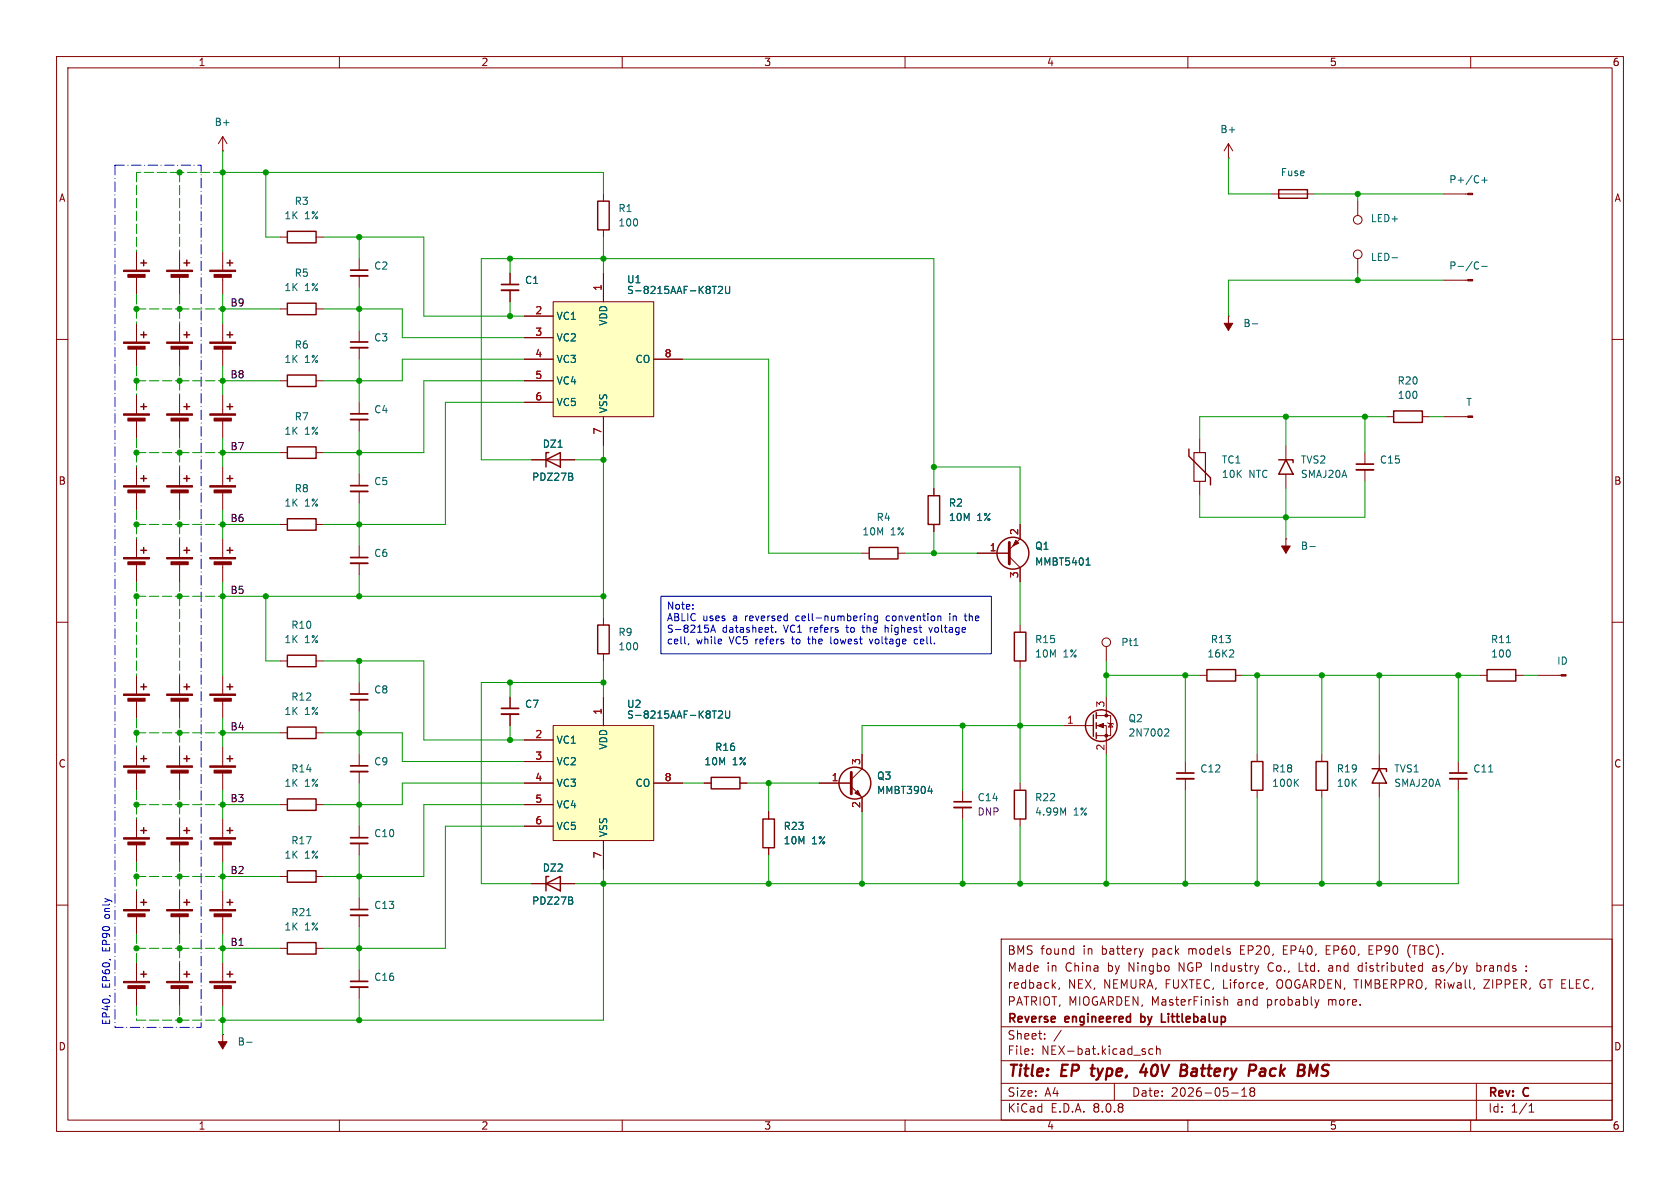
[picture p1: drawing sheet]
<svg xmlns="http://www.w3.org/2000/svg" width="297mm" height="210mm" viewBox="0 0 297 210" stroke-linecap="round" stroke-linejoin="round" font-family="sans-serif">
<g fill="none" stroke="#840000" stroke-width=".18">
<path d="M10 10h277v190h-277zM12 12h273v186h-273zM60 10v2M110 10v2M160 10v2M210 10v2M260 10v2M39.4 26.7h.1M39.4 24.1v2.6M39.4 24.1l-.8 1.3M39.4 24.1l.7 1.3M24.1 44.5v3.3"/>
<path d="M24.1 48.8v3.3M24.1 57.2v3.3M63.5 45.7v2.1M63.5 48.8v2M90.2 48.3v2M90.2 51.3v2M10 60h2M24.1 61.5v3.3M24.1 69.9v3.3M24.1 74.2v3.3M31.7 69.9v3.3M31.7 74.2v3.3"/>
<path d="M285 60h2M24.1 82.6v3.3M24.1 86.9v3.3M24.1 95.3v3.3M24.1 99.6v3.3M31.7 82.6v3.3M31.7 86.9v3.3M31.7 95.3v3.3M31.7 99.6v3.3M39.4 82.6v3.3M39.4 86.9v3.3M39.4 95.3v3.3"/>
<path d="M39.4 99.6v3.3M49.5 92.7h1.3M55.9 92.7h1.2M63.5 83.8v2.1M63.5 86.9v2M63.5 96.5v2.1M63.5 99.6v2M94 81.3h7.6M10 110h2M24.1 119.4v3.3M31.7 119.4v3.3M39.4 119.4v3.3"/>
<path d="M261.6 119.4h1.3M268 119.4h1.2M271.8 119.4h4.2M285 110h2M24.1 123.7v3.3M31.7 123.7v3.3M39.4 123.7v3.3M243.8 133.4v2.5M243.8 138.4v2.6M10 160h2M177 166h108v32h-108zM186.2 174.1l.4 .6"/>
<path d="M186.6 173.7l-.6 .6M187.3 174.6l-.1 .3M189.7 167.7l.1 .1M189.8 167.2v1.5M189.8 168.6l-.1 .1M202.1 167.7l-.4 1M216.4 176.2v1.5M216.4 176.8l.2-.1 .4 .1v.9M224 174.6l-.1 .3M224.3 170.4l-.1 .4 .1 .7M226.9 167.9h.5M227.6 167.2h-.7v1.5h.7"/>
<path d="M229.7 170.2v1.5h.7M233.2 176.7l-.4 1M234.5 167.9h.5M235.2 167.2h-.7v1.5h.7M235.4 170.7l-.4 .1M235.5 171.1h-.4a.29 .29 0 0 0-.2 .3 .29 .29 0 0 0 .2 .3h.4M240.7 170.7l-.5 .1-.1 .2 .1 .6 .5 .1M242 167.9h.5M242.7 167.2h-.7v1.5h.7M249.3 167a1.72 1.72 0 0 0 0 2.3M253.3 170.8l.4-.1 .3 .2M253.9 174h.6"/>
<path d="M254 171.1h-.5a.29 .29 0 0 0-.3 .3 .29 .29 0 0 0 .3 .3l.5-.1M254.5 173.2h-.6v1.5M261.1 170.8l.4-.1 .3 .3v.4l-.1 .2h-.6M261.1 170.2v1.5M262.3 173.2h1l-1 1.5h1M269.8 171.6v.1M269.8 170.8v.1M272.7 173.2a.81 .81 0 0 0-.5 .7 .81 .81 0 0 0 .5 .8M285 160h2M60 198v2M110 198v2M160 198v2"/>
<path d="M177 194.5h108M177 191.5h108M177 187.5h108M177 181.5h108M182.5 186.3v.1M182.5 185.5v.1M184.7 183.6v.1M184.7 182.8v.1M187.6 182.1l-1.3 2M197 191.5v3M202.3 185.9l.2 .2-.2 .3M202.3 185.4l.2 .1"/>
<path d="M203.8 185.5l-.4-.1-.3 .3v.4l.1 .2h.6M204.5 185.5l.2-.1 .3 .1 .1 .9M204.5 184.9v1.5M210 198v2M217.7 193.2h1.2M219.5 193.8h.9M219.5 192.7l.5-.4v1.5M221 192.4v.3l.2 .2M221.2 192.9l-.2 .3v.5l.2 .1 .5-.1 .1-.2-.1-.4-.2-.2M221.2 192.9h.3M221.7 192.4l.1 .3-.3 .2M260 198v2"/>
<path d="M261 191.5v6.5M270.3 196.6h.9M270.3 195.5l.4-.4v1.5"/>
</g>
<path d="M192.8 188.9h.8M193.2 188.2l-.2 1.7 .2 .3M202.2 188.1l-.6 1.4h1.2M202.6 188.9l-.2 1.3M209.6 188.2a.49 .49 0 0 1 .3 .5 .49 .49 0 0 1-.5 .5l.3 .1a.58 .58 0 0 1-.3 .9M221.9 188.3a.53 .53 0 0 1 0 .8M223.5 188.9l-.6 .1M223.5 189.4h-.5a.4 .4 0 0 0-.3 .4 .4 .4 0 0 0 .2 .4h.5M231.6 188.2l.5 1.4 .9-1.4" fill="none" stroke="#840000" stroke-width=".4"/>
<path d="M62 47.8h3M88.6 50.3h3.1M62 98.6h3M62 85.9h3M201.7 179.2v1.5M201.8 179.7l-.1 .1M201.7 180.6l.1 .1M205.3 180.7h.8" fill="none" stroke="#840000" stroke-width=".3"/>
<path d="M62 48.8h3M88.6 51.3h3.1M62 99.6h3M62 86.9h3" fill="none" stroke="#840000" stroke-width=".33"/>
<g fill="none" stroke="#840000" stroke-width=".25">
<path d="M24.9 59.2h1M24.9 46.5h1M25.4 46v1M25.4 58.7v1M24.9 71.9h1M25.4 71.4v1M32.5 71.9h1M33 71.4v1M24.9 84.6h1M24.9 97.3h1M25.4 84.1v1M25.4 96.8v1"/>
<path d="M32.5 84.6h1M32.5 97.3h1M33 84.1v1M33 96.8v1M40.1 84.6h1M40.1 97.3h1M40.6 84.1v1M40.6 96.8v1M50.8 91.7h5.1v2h-5.1zM96.5 81.3l2.6-1.3v2.6zM97 80h-.5v2.6M262.9 118.4h5.1v2h-5.1z"/>
<path d="M24.9 121.4h1M25.4 120.9v1M32.5 121.4h1M33 120.9v1M40.1 121.4h1M40.6 120.9v1M242.6 135.9h2.5v.5M243.8 135.9l1.3 2.5h-2.5z"/>
</g>
<path d="M101.1 84.3l.2 .2-.2 .3M101.1 83.8v.3M266.3 113.6h.7" fill="none" stroke="#006464" stroke-width=".18"/>
<g fill="#840000" stroke="#840000" stroke-width=".18">
<path d="M37.1 85.9h4.6v.2h-4.6z"/>
<path d="M37.8 86.6h3.1v.5h-3.1z"/>
<path d="M21.8 85.9h4.6v.2h-4.6z"/>
<path d="M22.6 86.6h3.1v.5h-3.1z"/>
<path d="M29.5 85.9h4.5v.2h-4.5z"/>
<path d="M30.2 86.6h3.1v.5h-3.1z"/>
<path d="M276 119.3h.9v.2h-.9z"/>
<path d="M21.8 73.2h4.6v.2h-4.6z"/>
<path d="M22.6 73.9h3.1v.5h-3.1z"/>
<path d="M29.5 73.2h4.5v.2h-4.5z"/>
<path d="M30.2 73.9h3.1v.5h-3.1z"/>
<path d="M21.8 60.5h4.6v.2h-4.6z"/>
<path d="M22.6 61.2h3.1v.5h-3.1z"/>
<path d="M21.8 47.8h4.6v.2h-4.6z"/>
<path d="M22.6 48.5h3.1v.5h-3.1z"/>
<path d="M37.1 122.7h4.6v.2h-4.6z"/>
<path d="M37.8 123.4h3.1v.6h-3.1z"/>
<path d="M21.8 122.7h4.6v.2h-4.6z"/>
<path d="M22.6 123.4h3.1v.6h-3.1z"/>
<path d="M29.5 98.6h4.5v.2h-4.5z"/>
<path d="M30.2 99.3h3.1v.5h-3.1z"/>
<path d="M21.8 98.6h4.6v.2h-4.6z"/>
<path d="M22.6 99.3h3.1v.5h-3.1z"/>
<path d="M37.1 98.6h4.6v.2h-4.6z"/>
<path d="M37.8 99.3h3.1v.5h-3.1z"/>
<path d="M29.5 122.7h4.5v.2h-4.5z"/>
<path d="M30.2 123.4h3.1v.6h-3.1z"/>
</g>
<path d="M97.8 53.3h17.8v20.4h-17.8z" fill="#ffffc2"/>
<g fill="none" stroke="#840000" stroke-width=".18">
<path d="M106.7 34.3v1.3M217.2 27.9h.1M217.2 25.4v2.5M217.2 25.4l-.8 1.3M217.2 25.4l.7 1.3M224.8 34.3h7.6M240 35.6v2.5M255.3 34.3h4.2M31.7 44.5v3.3M31.7 48.8v3.3M31.7 57.2v3.3M39.4 44.5v3.3"/>
<path d="M39.4 48.8v3.3M39.4 57.2v3.3M49.5 41.9h1.3M49.5 54.6h1.3M55.9 41.9h1.2M55.9 54.6h1.2M63.5 58.4v2.1M92.7 55.9h5.1M92.7 59.7h5.1M97.8 53.3h17.8v20.4h-17.8zM106.7 40.6v1.3M106.7 48.3v5"/>
<path d="M217.2 55.9h.1M217.2 55.9v2.5M31.7 61.5v3.3M39.4 61.5v3.3M39.4 69.9v3.3M39.4 74.2v3.3M49.5 67.3h1.3M55.9 67.3h1.2M63.5 61.5v2M63.5 71.1v2.1M63.5 74.2v2M92.7 63.5h5.1"/>
<path d="M92.7 67.3h5.1M92.7 71.1h5.1M106.7 73.7v5M115.6 63.5h5M212.1 77.5v2.5M227.3 78.7v2.6M49.5 80h1.3M55.9 80h1.2M152.4 97.8h1.3M158.7 97.8h1.3M165.1 86.4v1.2M165.1 92.7v1.3"/>
<path d="M212.1 85.1v2.5M227.3 83.8v2.6M241.3 80v2M241.3 83.1v2M49.5 116.8h1.3M55.9 116.8h1.2M106.7 109.2v1.3M106.7 115.6v1.2M24.1 132.1v3.3M24.1 136.4v3.3M31.7 132.1v3.3M31.7 136.4v3.3"/>
<path d="M39.4 132.1v3.3M39.4 136.4v3.3M49.5 129.5h1.3M55.9 129.5h1.2M63.5 120.7v2M63.5 123.7v2M63.5 133.4v2M63.5 136.4v2M90.2 123.2v2M90.2 126.2v2.1M24.1 144.8v3.3M24.1 149.1v3.3"/>
<path d="M24.1 157.5v3.3M31.7 144.8v3.3M31.7 149.1v3.3M31.7 157.5v3.3M39.4 144.8v3.3M39.4 149.1v3.3M39.4 157.5v3.3M49.5 142.2h1.3M49.5 154.9h1.3M55.9 142.2h1.2M55.9 154.9h1.2M63.5 146.1v2"/>
<path d="M63.5 149.1v2M63.5 158.8v2M94 156.2h7.6M24.1 161.8v3.3M24.1 170.2v3.3M24.1 174.5v3.3M31.7 161.8v3.3M31.7 170.2v3.3M31.7 174.5v3.3M39.4 161.8v3.3M39.4 170.2v3.3M39.4 174.5v3.3"/>
<path d="M49.5 167.6h1.3M55.9 167.6h1.2M63.5 161.8v2M63.5 171.5v2M63.5 174.5v2M39.4 182.9h.1M39.4 182.9v2.5"/>
<circle cx="240" cy="38.9" r=".76"/>
</g>
<path d="M262 31.8h.9M262.4 31.4v.9M125.9 50.6h.7M127 50.7l.5-.1 .2 .4-.8 .9h.8M128.3 50.6v1l.2 .3 .4-.1 .1-.2v-1M221.4 57.2h1M101.1 159.2l.2 .2-.2 .4M101.1 158.7v.4M54.2 161.9h.7M43.6 184.2h1" fill="none" stroke="#006464" stroke-width=".18"/>
<g fill="#840000" stroke="#840000" stroke-width=".18">
<path d="M37.1 148.1h4.6v.2h-4.6z"/>
<path d="M37.8 148.8h3.1v.6h-3.1z"/>
<path d="M29.5 148.1h4.5v.2h-4.5z"/>
<path d="M30.2 148.8h3.1v.6h-3.1z"/>
<path d="M29.5 135.4h4.5v.2h-4.5z"/>
<path d="M30.2 136.1h3.1v.6h-3.1z"/>
<path d="M21.8 148.1h4.6v.2h-4.6z"/>
<path d="M22.6 148.8h3.1v.6h-3.1z"/>
<path d="M37.1 60.5h4.6v.2h-4.6z"/>
<path d="M37.8 61.2h3.1v.5h-3.1z"/>
<path d="M29.5 60.5h4.5v.2h-4.5z"/>
<path d="M30.2 61.2h3.1v.5h-3.1z"/>
<path d="M29.5 47.8h4.5v.2h-4.5z"/>
<path d="M30.2 48.5h3.1v.5h-3.1z"/>
<path d="M37.1 47.8h4.6v.2h-4.6z"/>
<path d="M37.8 48.5h3.1v.5h-3.1z"/>
<path d="M37.1 73.2h4.6v.2h-4.6z"/>
<path d="M37.8 73.9h3.1v.5h-3.1z"/>
<path d="M37.1 135.4h4.6v.2h-4.6z"/>
<path d="M37.8 136.1h3.1v.6h-3.1z"/>
<path d="M21.8 135.4h4.6v.2h-4.6z"/>
<path d="M22.6 136.1h3.1v.6h-3.1z"/>
<path d="M37.1 173.5h4.6v.2h-4.6z"/>
<path d="M37.8 174.2h3.1v.6h-3.1z"/>
<path d="M29.5 173.5h4.5v.2h-4.5z"/>
<path d="M30.2 174.2h3.1v.6h-3.1z"/>
<path d="M29.5 160.8h4.5v.2h-4.5z"/>
<path d="M30.2 161.5h3.1v.6h-3.1z"/>
<path d="M21.8 160.8h4.6v.2h-4.6z"/>
<path d="M22.6 161.5h3.1v.6h-3.1z"/>
<path d="M37.1 160.8h4.6v.2h-4.6z"/>
<path d="M37.8 161.5h3.1v.6h-3.1z"/>
<path d="M21.8 173.5h4.6v.2h-4.6z"/>
<path d="M22.6 174.2h3.1v.6h-3.1z"/>
<path d="M38.6 184.2h1.5l-.7 1.2z"/>
<path d="M216.4 57.2h1.5l-.7 1.2z"/>
<path d="M259.5 34.2h.8v.2h-.8z"/>
</g>
<g fill="none" stroke="#840000" stroke-width=".25">
<path d="M105.7 35.6h2v5h-2zM226.1 33.5h5v1.6h-5zM32.5 59.2h1M32.5 46.5h1M33 46v1M33 58.7v1M40.1 59.2h1M40.1 46.5h1M40.6 46v1M40.6 58.7v1M50.8 40.9h5.1v2h-5.1zM50.8 53.6h5.1v2h-5.1z"/>
<path d="M40.1 71.9h1M40.6 71.4v1M50.8 79h5.1v2h-5.1zM50.8 66.3h5.1v2h-5.1zM210.2 79.4v1.2l3.8 3.9v1.2M153.7 96.8h5v2h-5zM164.1 87.6h2v5.1h-2zM226.1 81.3h2.5v.5M227.3 81.3l1.3 2.5h-2.5zM50.8 115.8h5.1v2.1h-5.1zM105.7 110.5h2v5.1h-2zM24.9 134.1h1"/>
<path d="M25.4 133.6v1M32.5 134.1h1M33 133.6v1M40.1 134.1h1M40.6 133.6v1M50.8 128.5h5.1v2.1h-5.1zM24.9 146.8h1M24.9 159.5h1M25.4 146.3v1M25.4 159v1M32.5 146.8h1M32.5 159.5h1"/>
<path d="M33 146.3v1M33 159v1M40.1 146.8h1M40.1 159.5h1M40.6 146.3v1M40.6 159v1M50.8 141.2h5.1v2.1h-5.1zM50.8 153.9h5.1v2.1h-5.1zM96.5 156.2l2.6-1.3v2.6zM97 154.9h-.5v2.6M24.9 172.2h1M25.4 171.7v1"/>
<path d="M32.5 172.2h1M33 171.7v1M40.1 172.2h1M40.6 171.7v1M50.8 166.6h5.1v2.1h-5.1z"/>
</g>
<path d="M62 74.2h3M62 61.5h3M239.8 83.1h3M62 123.7h3M62 136.4h3M88.6 126.2h3.1M62 149.1h3M62 174.5h3M62 161.8h3" fill="none" stroke="#840000" stroke-width=".33"/>
<path d="M62 73.2h3M62 60.5h3M239.8 82h3M62 122.7h3M62 135.4h3M88.6 125.2h3.1M62 148.1h3M62 173.5h3M62 160.8h3" fill="none" stroke="#840000" stroke-width=".3"/>
<path d="M211.1 80h2v5.1h-2z" fill="none" stroke="#840000" stroke-width=".2"/>
<path d="M97.8 128.3h17.8v20.3h-17.8z" fill="#ffffc2"/>
<g fill="none" stroke="#840000" stroke-width=".18">
<path d="M90.2 48.3v2M90.2 51.3v2M92.7 55.9h5.1M92.7 59.7h5.1M106.7 48.3v5M240 45.7v2.6M255.3 49.5h4.2M92.7 63.5h5.1M92.7 67.3h5.1M92.7 71.1h5.1M106.7 73.7v5M115.6 63.5h5"/>
<path d="M245.1 73.7h1.3M251.5 73.7h1.2M255.3 73.7h4.2M94 81.3h2.5M99.1 81.3h2.5M165.1 86.4v1.2M165.1 92.7v1.3M172.7 97.8h5.7M178.4 98.4l1.9 1.9v2.6M180.3 92.7v2.6l-1.9 1.9M227.3 95.3h.1M227.3 95.3v2.5"/>
<path d="M180.3 110.5v1.3M180.3 116.8v1.3M195.6 114.3v2.5M212.1 119.4h1.3M218.4 119.4h1.3M90.2 123.2v2M90.2 126.2v2.1M92.7 130.8h5.1M92.7 134.6h5.1M92.7 138.4h5.1M97.8 128.3h17.8v20.3h-17.8zM106.7 123.2v5.1"/>
<path d="M115.6 138.4h5M124.5 138.4h1.2M130.8 138.4h1.3M144.8 138.4h5.7M150.5 139.1l1.9 1.9v2.5M152.4 133.4v2.5l-1.9 1.9M170.2 139.7v2M180.3 138.4v1.3M188 128.3h5.3M193.8 128.3h1.8v5.1M193.8 126.5h2.5v3.5h-2.5M195.6 123.2v3.3"/>
<path d="M195.8 127.8l.2 .1h.7l.1 .1M196.3 127.9l.4 .6h-.7zM209.5 134.6v2.1M209.5 137.7v2M222.2 133.4v1.2M222.2 139.7v1.3M233.7 133.4v1.2M233.7 139.7v1.3M257.8 134.6v2.1M257.8 137.7v2M92.7 142.2h5.1M92.7 146.1h5.1"/>
<path d="M94 156.2h2.5M99.1 156.2h2.5M106.7 148.6v5.1M135.9 143.5v1.3M135.9 149.9v1.2M170.2 142.7v2.1M180.3 144.8v1.3"/>
<circle cx="240" cy="45" r=".76"/>
<circle cx="195.6" cy="113.5" r=".76"/>
</g>
<g fill="none" stroke="#006464" stroke-width=".18">
<path d="M125.9 50.6h.7M127 50.7l.5-.1 .2 .4-.8 .9h.8M128.3 50.6v1l.2 .3 .4-.1 .1-.2v-1M246.1 45.6h1M260.7 47.4l.3 .2 .4-.2M261.4 46.4l-.4-.1-.3 .2M262 47.1h.9M101.1 84.3l.2 .2-.2 .3M101.1 83.8v.3M192 99.9h.7M192.2 98.8l.2-.2v1.3M231.6 96.6h.9"/>
<path d="M200.5 114.1h.7M218 114.9l.1 .2-.1 .3-.7 .7h.8M125.9 125.7h.7M127 125.8l.5-.1 .2 .3-.8 .9h.8M128.3 125.7v1l.2 .2h.4l.1-.2v-1M164.1 139.9h.7M164.7 139.4v.9M206.1 128.8l.4 .1 .1 .3-.7 .9h.7M229 138.3l.6 .7M229.6 137.7l-.8 .8M263.2 136.5h.7M101.1 159.2l.2 .2-.2 .4"/>
<path d="M101.1 158.7v.4M188 143.7l.4-.9v1.3"/>
</g>
<g fill="#840000" stroke="#840000" stroke-width=".18">
<path d="M226.6 96.5h1.5l-.8 1.3z"/>
<path d="M259.5 49.4h.8v.3h-.8z"/>
<path d="M259.5 73.5h.8v.3h-.8z"/>
<path d="M194.1 128.3l1-.4v.8z"/>
<path d="M179.6 95.5l.5 .5-1 .5z"/>
<path d="M151.1 140.2l.5-.5 .5 1z"/>
<circle cx="195.6" cy="130" r=".25"/>
<circle cx="195.6" cy="126.5" r=".25"/>
</g>
<g fill="none" stroke="#840000" stroke-width=".25">
<path d="M246.4 72.6h5.1v2.1h-5.1zM179.3 111.8h2.1v5h-2.1zM213.4 118.4h5v2h-5zM125.7 137.4h5.1v2h-5.1zM179.3 139.7h2.1v5.1h-2.1zM193.3 126.4v3.8M193.8 126v1M193.8 127.8v1M193.8 129.5v1.1M221.2 134.6h2.1v5.1h-2.1zM232.7 134.6h2v5.1h-2zM134.9 144.8h2v5.1h-2z"/>
<circle cx="179.1" cy="97.8" r="2.82"/>
<circle cx="151.1" cy="138.4" r="2.82"/>
<circle cx="194.7" cy="128.3" r="2.79"/>
</g>
<path d="M208 137.7h3.1M256.3 137.7h3M168.7 142.7h3" fill="none" stroke="#840000" stroke-width=".33"/>
<path d="M208 136.7h3.1M256.3 136.7h3M168.7 141.7h3" fill="none" stroke="#840000" stroke-width=".3"/>
<path d="M178.4 95.9v3.8M150.5 136.5v3.8" fill="none" stroke="#840000" stroke-width=".51"/>
<g fill="none" stroke="#0000c2" stroke-width=".18">
<path d="M116.8 105.4h58.5v10.2h-58.5zM121.8 113.8l-.2 .2M122.5 107.6v.1M122.5 106.9v.1M125.2 111.1v.6M125.6 111.8l.5-1.3 .4 1.3M125.8 111.4h.6M136.2 110.9h.5M136.4 111.6l.3 .2M137.1 111.7v.1M139.9 113h.5M142.8 113h.4"/>
<path d="M142.9 112.5v1.1l.2 .2M146.9 112.5v1.1l.1 .2M152.5 110.5v1.1l.2 .2M153.5 108.9v.8M153.5 109l.1-.1h.3l.1 .8M153.7 113l.3 .8 .3-.8M155.1 108.9h-.3l-.3 .2 .2 .6h.4M155.1 108.9v1l-.2 .3-.3-.1M156.5 110.5v1.3M156.9 108.9l-.2 .2v.4l.2 .2M157 111l-.3-.1-.2 .1M161.7 113.1v.6l.2 .1h.3"/>
<path d="M164.2 110.9l.3 .9 .3-.9M167.9 108.5v.1M167.9 108.9v.8M170.5 108.9h.4M170.7 109.7h.2M19.3 176l.2 .1"/>
</g>
<path d="M20.3 29.2h15.3v152.4h-15.3z" fill="none" stroke="#0000c2" stroke-width=".18" stroke-dasharray="1.7 .6 0 .6"/>
<g fill="none" stroke="#009600" stroke-width=".18">
<path d="M39.4 26.7v17.8M39.4 30.5h67.3v3.8M47 30.5v11.4h2.5M217.2 27.9v6.4h7.6M232.4 34.3h22.9M240 34.3v1.3M39.4 52.1v5.1M39.4 54.6h10.1M57.1 41.9h17.8v14h17.8M57.1 54.6h14v5.1h21.6M63.5 41.9v3.8M63.5 50.8v7.6"/>
<path d="M90.2 45.7v2.6M90.2 53.3v2.6M106.7 41.9v6.4M240 48.3v1.2M255.3 49.5h-38.1v6.4M39.4 64.8v5.1M39.4 77.5v5.1M39.4 67.3h10.1M63.5 63.5v7.6M63.5 76.2v7.6M92.7 71.1h-14v21.6h-21.6M92.7 63.5h-21.6v3.8h-14"/>
<path d="M92.7 67.3h-17.8v12.7h-17.8M106.7 78.7v30.5M120.6 63.5h15.3v34.3h16.5M227.3 73.7v5M241.3 73.7v6.3M245.1 73.7h-33v3.8M252.7 73.7h2.6M39.4 90.2v5.1M39.4 92.7h10.1M39.4 80h10.1M63.5 88.9v7.6M94 81.3h-8.9v-35.6h80v40.7"/>
<path d="M101.6 81.3h5.1M160 97.8h12.7M165.1 82.6h15.2v10.1M165.1 94v3.8M227.3 86.4v8.9M241.3 85.1v6.3h-29.2v-3.8M39.4 105.4h67.3M39.4 102.9v16.5M47 105.4v11.4h2.5M57.1 116.8h17.8v14h17.8M63.5 101.6v3.8M63.5 116.8v3.9"/>
<path d="M106.7 116.8v6.4M180.3 102.9v7.6M180.3 118.1v20.3M195.6 119.4h16.5M195.6 116.8v6.4M209.5 119.4v15.2M219.7 119.4h41.9M222.2 119.4v14M233.7 119.4v14M243.8 119.4v14M257.8 119.4v15.2M269.2 119.4h2.6"/>
<path d="M39.4 127v5.1M39.4 139.7v5.1M39.4 129.5h10.1M57.1 129.5h14v5.1h21.6M63.5 125.7v7.7M63.5 138.4v7.7M90.2 120.7v2.5M90.2 128.3v2.5M92.7 138.4h-21.6v3.8h-14M106.7 120.7h-21.6v35.5h8.9M120.6 138.4h3.9M132.1 138.4h12.7"/>
<path d="M135.9 138.4v5.1M170.2 128.3v11.4M188 128.3h-35.6v5.1M195.6 133.4v22.8M209.5 139.7v16.5M257.8 139.7v16.5h-156.2M39.4 152.4v5.1M39.4 142.2h10.1M39.4 154.9h10.1M63.5 151.1v7.7M92.7 142.2h-17.8v12.7h-17.8M92.7 146.1h-14v21.5h-21.6"/>
<path d="M106.7 153.7v26.6h-67.3M135.9 151.1v5.1M152.4 143.5v12.7M170.2 144.8v11.4M180.3 146.1v10.1M222.2 141v15.2M233.7 141v15.2M243.8 141v15.2M39.4 165.1v5.1M39.4 177.8v5.1M39.4 167.6h10.1M63.5 163.8v7.7"/>
<path d="M63.5 176.5v3.8"/>
</g>
<g fill="none" stroke="#009600" stroke-width=".18" stroke-dasharray="1.7 .6">
<path d="M24.1 30.5v14M31.7 30.5h-7.6M31.7 30.5v14M39.4 30.5h-7.7M24.1 52.1v2.5M24.1 54.6h7.6M24.1 54.6v2.6M31.7 52.1v2.5M31.7 54.6h7.7M31.7 54.6v2.6M24.1 77.5v2.5M24.1 64.8v2.5"/>
<path d="M24.1 67.3h7.6M24.1 67.3v2.6M31.7 67.3h7.7M31.7 67.3v2.6M31.7 77.5v2.5M31.7 64.8v2.5M24.1 92.7h7.6M24.1 90.2v2.5M24.1 80v2.6M24.1 80h7.6M24.1 92.7v2.6M31.7 90.2v2.5"/>
<path d="M31.7 92.7v2.6M31.7 80v2.6M31.7 80h7.7M31.7 92.7h7.7M24.1 105.4v14M24.1 102.9v2.5M24.1 105.4h7.6M31.7 105.4v14M31.7 102.9v2.5M31.7 105.4h7.7M24.1 129.5h7.6M24.1 129.5v2.6"/>
<path d="M24.1 127v2.5M24.1 139.7v2.5M31.7 129.5v2.6M31.7 129.5h7.7M31.7 127v2.5M31.7 139.7v2.5M24.1 142.2h7.6M24.1 142.2v2.6M24.1 152.4v2.5M24.1 154.9h7.6M24.1 154.9v2.6M31.7 142.2v2.6"/>
<path d="M31.7 142.2h7.7M31.7 152.4v2.5M31.7 154.9h7.7M31.7 154.9v2.6M24.1 177.8v2.5M24.1 170.2v-2.6M24.1 165.1v2.5M24.1 167.6h7.6M31.7 167.6v2.6M31.7 167.6h7.7M31.7 177.8v2.5M31.7 165.1v2.5"/>
<path d="M24.1 180.3h7.6M31.7 180.3h7.7"/>
</g>
<g fill="#009600" stroke="#009600" stroke-width=".18">
<circle cx="63.5" cy="92.7" r=".46"/>
<circle cx="90.2" cy="55.9" r=".46"/>
<circle cx="90.2" cy="45.7" r=".46"/>
<circle cx="106.7" cy="45.7" r=".46"/>
<circle cx="63.5" cy="80" r=".46"/>
<circle cx="24.1" cy="54.6" r=".46"/>
<circle cx="39.4" cy="80" r=".46"/>
<circle cx="31.7" cy="80" r=".46"/>
<circle cx="24.1" cy="80" r=".46"/>
<circle cx="31.7" cy="67.3" r=".46"/>
<circle cx="24.1" cy="67.3" r=".46"/>
<circle cx="39.4" cy="92.7" r=".46"/>
<circle cx="24.1" cy="105.4" r=".46"/>
<circle cx="63.5" cy="116.8" r=".46"/>
<circle cx="47" cy="105.4" r=".46"/>
<circle cx="31.7" cy="105.4" r=".46"/>
<circle cx="39.4" cy="105.4" r=".46"/>
<circle cx="24.1" cy="92.7" r=".46"/>
<circle cx="31.7" cy="92.7" r=".46"/>
<circle cx="63.5" cy="105.4" r=".46"/>
<circle cx="47" cy="30.5" r=".46"/>
<circle cx="63.5" cy="54.6" r=".46"/>
<circle cx="39.4" cy="54.6" r=".46"/>
<circle cx="31.7" cy="54.6" r=".46"/>
<circle cx="63.5" cy="41.9" r=".46"/>
<circle cx="31.7" cy="30.5" r=".46"/>
<circle cx="39.4" cy="30.5" r=".46"/>
<circle cx="39.4" cy="67.3" r=".46"/>
<circle cx="24.1" cy="129.5" r=".46"/>
<circle cx="31.7" cy="129.5" r=".46"/>
<circle cx="24.1" cy="142.2" r=".46"/>
<circle cx="31.7" cy="142.2" r=".46"/>
<circle cx="39.4" cy="129.5" r=".46"/>
<circle cx="39.4" cy="142.2" r=".46"/>
<circle cx="39.4" cy="154.9" r=".46"/>
<circle cx="63.5" cy="154.9" r=".46"/>
<circle cx="63.5" cy="167.6" r=".46"/>
<circle cx="63.5" cy="180.3" r=".46"/>
<circle cx="63.5" cy="142.2" r=".46"/>
<circle cx="90.2" cy="130.8" r=".46"/>
<circle cx="63.5" cy="129.5" r=".46"/>
<circle cx="31.7" cy="167.6" r=".46"/>
<circle cx="39.4" cy="167.6" r=".46"/>
<circle cx="24.1" cy="154.9" r=".46"/>
<circle cx="31.7" cy="154.9" r=".46"/>
<circle cx="31.7" cy="180.3" r=".46"/>
<circle cx="24.1" cy="167.6" r=".46"/>
<circle cx="39.4" cy="180.3" r=".46"/>
<circle cx="63.5" cy="67.3" r=".46"/>
<circle cx="106.7" cy="81.3" r=".46"/>
<circle cx="106.7" cy="120.7" r=".46"/>
<circle cx="90.2" cy="120.7" r=".46"/>
<circle cx="106.7" cy="105.4" r=".46"/>
<circle cx="240" cy="34.3" r=".46"/>
<circle cx="227.3" cy="73.7" r=".46"/>
<circle cx="227.3" cy="91.4" r=".46"/>
<circle cx="240" cy="49.5" r=".46"/>
<circle cx="241.3" cy="73.7" r=".46"/>
<circle cx="209.5" cy="156.2" r=".46"/>
<circle cx="209.5" cy="119.4" r=".46"/>
<circle cx="195.6" cy="156.2" r=".46"/>
<circle cx="180.3" cy="156.2" r=".46"/>
<circle cx="195.6" cy="119.4" r=".46"/>
<circle cx="233.7" cy="119.4" r=".46"/>
<circle cx="222.2" cy="119.4" r=".46"/>
<circle cx="180.3" cy="128.3" r=".46"/>
<circle cx="170.2" cy="128.3" r=".46"/>
<circle cx="135.9" cy="156.2" r=".46"/>
<circle cx="170.2" cy="156.2" r=".46"/>
<circle cx="152.4" cy="156.2" r=".46"/>
<circle cx="135.9" cy="138.4" r=".46"/>
<circle cx="243.8" cy="156.2" r=".46"/>
<circle cx="222.2" cy="156.2" r=".46"/>
<circle cx="233.7" cy="156.2" r=".46"/>
<circle cx="243.8" cy="119.4" r=".46"/>
<circle cx="257.8" cy="119.4" r=".46"/>
<circle cx="165.1" cy="97.8" r=".46"/>
<circle cx="165.1" cy="82.6" r=".46"/>
<circle cx="106.7" cy="156.2" r=".46"/>
</g>
<g font-size="2.8" fill="#840000">
<text x="178" y="190.9">Title:</text>
<text x="187.7" y="190.9">EP</text>
<text x="193.8" y="190.9">type,</text>
<text x="203.3" y="190.9">40V</text>
<text x="211.1" y="190.9">Battery</text>
<text x="224" y="190.9">Pack</text>
<text x="233.5" y="190.9">BMS</text>
</g>
<g font-size="2.1" fill="#840000">
<text x="178" y="172">Made</text>
<text x="178" y="169">BMS found</text>
<text x="185" y="172">in</text>
<text x="188.4" y="172">China</text>
<text x="191.5" y="169">in</text>
<text x="194.9" y="169">battery</text>
<text x="196" y="172">by</text>
<text x="199.8" y="172">Ningbo</text>
<text x="204" y="169">pack</text>
<text x="208.8" y="172">NGP Industry</text>
<text x="210.5" y="169">models</text>
<text x="219.8" y="169">EP20,</text>
<text x="224.9" y="172">Co.,</text>
<text x="227.5" y="169">EP40,</text>
<text x="230.5" y="172">Ltd.</text>
<text x="235.3" y="169">EP60,</text>
<text x="235.9" y="172">and</text>
<text x="241.3" y="172">distributed</text>
<text x="243" y="169">EP90</text>
<text x="250" y="169">(TBC).</text>
<text x="254.6" y="172">as/by</text>
<text x="262.5" y="172">brands</text>
<text x="178" y="178">PATRIOT, MIOGARDEN, MasterFinish</text>
<text x="178" y="175">redback,</text>
<text x="188.8" y="175">NEX,</text>
<text x="195.2" y="175">NEMURA, FUXTEC, Liforce,</text>
<text x="218.9" y="178">and</text>
<text x="224.3" y="178">probably</text>
<text x="226.1" y="175">OOGARDEN, TIMBERPRO,</text>
<text x="235.2" y="178">more.</text>
<text x="254.5" y="175">Riwall,</text>
<text x="263.3" y="175">ZIPPER,</text>
<text x="273.3" y="175">GT ELEC,</text>
<text x="178" y="184">Sheet:</text>
<text x="178" y="181.2">Reverse</text>
<text x="188.4" y="181.2">engineered</text>
<text x="202.3" y="181.2">by</text>
<text x="206.6" y="181.2">Littlebalup</text>
<text x="178" y="186.7">File:</text>
<text x="184.1" y="186.7">NEX-bat.kicad_sch</text>
<text x="178" y="196.9">KiCad</text>
<text x="178" y="194.1">Size:</text>
<text x="184.7" y="194.1">A4</text>
<text x="185.7" y="196.9">E.D.A.</text>
<text x="193.3" y="196.9">8.0.8</text>
<text x="200" y="194.1">Date:</text>
<text x="207" y="194.1">2026-05-18</text>
<text x="263" y="194.3">Rev:</text>
<text x="263" y="196.9">Id:</text>
<text x="267.1" y="196.9">1/1</text>
<text x="269.4" y="194.3">C</text>
</g>
<g font-size="1.8" fill="#840000">
<text x="35" y="11.9">1</text>
<text x="85" y="11.9">2</text>
<text x="135" y="11.9">3</text>
<text x="185" y="11.9">4</text>
<text x="235" y="11.9">5</text>
<text x="285" y="11.9">6</text>
<text x="10.3" y="35.9">A</text>
<text x="285.3" y="35.9">A</text>
<text x="10.3" y="85.9">B</text>
<text x="285.3" y="85.9">B</text>
<text x="10.3" y="135.9">C</text>
<text x="285.3" y="135.9">C</text>
<text x="10.3" y="185.9">D</text>
<text x="285.3" y="185.9">D</text>
<text x="35" y="199.9">1</text>
<text x="85" y="199.9">2</text>
<text x="135" y="199.9">3</text>
<text x="185" y="199.9">4</text>
<text x="235" y="199.9">5</text>
<text x="285" y="199.9">6</text>
</g>
<g font-size="1.8" fill="#006464">
<text x="37.8" y="22.5">B+</text>
<text x="215.6" y="23.7">B+</text>
<text x="226.3" y="31.3">Fuse</text>
<text x="256.1" y="32.6">P+/C+</text>
<text x="50.2" y="39">1K</text>
<text x="52" y="36.4">R3</text>
<text x="53.8" y="39">1%</text>
<text x="109.2" y="37.7">R1</text>
<text x="109.2" y="40.2">100</text>
<text x="242.2" y="39.5">LED+</text>
<text x="66" y="47.9">C2</text>
<text x="242.2" y="46.3">LED-</text>
<text x="256.1" y="47.9">P-/C-</text>
<text x="50.2" y="51.7">1K</text>
<text x="52" y="49.1">R5</text>
<text x="53.8" y="51.7">1%</text>
<text x="92.7" y="50.4">C1</text>
<text x="110.8" y="50.3">U1</text>
<text x="110.8" y="52.2">S-8215AAF-K8T2U</text>
<text x="98.3" y="56.7">VC1</text>
<text x="107.5" y="57.7" transform="rotate(-90 107.5 57.7)">VDD</text>
<text x="219.7" y="58">B-</text>
<text x="50.2" y="64.4">1K</text>
<text x="52" y="61.8">R6</text>
<text x="53.8" y="64.4">1%</text>
<text x="66" y="60.6">C3</text>
<text x="98.3" y="60.6">VC2</text>
<text x="98.3" y="64.4">VC3</text>
<text x="112.3" y="64.4">CO</text>
<text x="98.3" y="68.2">VC4</text>
<text x="98.3" y="72">VC5</text>
<text x="247" y="68.2">R20</text>
<text x="247" y="70.7">100</text>
<text x="259.1" y="72">T</text>
<text x="50.2" y="77.1">1K</text>
<text x="52" y="74.5">R7</text>
<text x="53.8" y="77.1">1%</text>
<text x="66" y="73.3">C4</text>
<text x="107.5" y="73.2" transform="rotate(-90 107.5 73.2)">VSS</text>
<text x="95.8" y="79.3">DZ1</text>
<text x="215.9" y="82.1">TC1</text>
<text x="229.9" y="82.1">TVS2</text>
<text x="243.8" y="82.1">C15</text>
<text x="50.2" y="89.8">1K</text>
<text x="52" y="87.2">R8</text>
<text x="53.8" y="89.8">1%</text>
<text x="66" y="86">C5</text>
<text x="94" y="85.2">PDZ27B</text>
<text x="167.6" y="89.8">R2</text>
<text x="215.9" y="84.7">10K</text>
<text x="220.8" y="84.7">NTC</text>
<text x="229.9" y="84.7">SMAJ20A</text>
<text x="152.4" y="94.8">10M</text>
<text x="154.9" y="92.3">R4</text>
<text x="157.4" y="94.8">1%</text>
<text x="167.6" y="92.3">10M</text>
<text x="172.7" y="92.3">1%</text>
<text x="66" y="98.7">C6</text>
<text x="182.9" y="97.4">Q1</text>
<text x="182.9" y="100.2">MMBT5401</text>
<text x="229.9" y="97.4">B-</text>
<text x="50.2" y="113.9">1K</text>
<text x="51.4" y="111.4">R10</text>
<text x="53.8" y="113.9">1%</text>
<text x="109.2" y="112.6">R9</text>
<text x="182.9" y="113.9">R15</text>
<text x="214" y="113.9">R13</text>
<text x="263.5" y="113.9">R11</text>
<text x="109.2" y="115.2">100</text>
<text x="182.9" y="116.4">10M</text>
<text x="187.9" y="116.4">1%</text>
<text x="198.1" y="114.4">Pt1</text>
<text x="213.3" y="116.4">16K2</text>
<text x="263.5" y="116.4">100</text>
<text x="275.2" y="117.7">ID</text>
<text x="51.4" y="124.1">R12</text>
<text x="66" y="122.8">C8</text>
<text x="92.7" y="125.3">C7</text>
<text x="110.8" y="125.3">U2</text>
<text x="50.2" y="126.6">1K</text>
<text x="53.8" y="126.6">1%</text>
<text x="98.3" y="131.7">VC1</text>
<text x="110.8" y="127.2">S-8215AAF-K8T2U</text>
<text x="199.4" y="127.9">Q2</text>
<text x="199.4" y="130.4">2N7002</text>
<text x="51.4" y="136.8">R14</text>
<text x="66" y="135.5">C9</text>
<text x="98.3" y="135.5">VC2</text>
<text x="107.5" y="132.6" transform="rotate(-90 107.5 132.6)">VDD</text>
<text x="124.4" y="135.5">10M</text>
<text x="126.3" y="132.9">R16</text>
<text x="129.5" y="135.5">1%</text>
<text x="212.1" y="136.8">C12</text>
<text x="224.8" y="136.8">R18</text>
<text x="236.2" y="136.8">R19</text>
<text x="246.4" y="136.8">TVS1</text>
<text x="260.4" y="136.8">C11</text>
<text x="50.2" y="139.3">1K</text>
<text x="53.8" y="139.3">1%</text>
<text x="98.3" y="139.3">VC3</text>
<text x="98.3" y="143.1">VC4</text>
<text x="112.3" y="139.3">CO</text>
<text x="154.9" y="138">Q3</text>
<text x="154.9" y="140.6">MMBT3904</text>
<text x="172.7" y="141.8">C14</text>
<text x="182.9" y="141.8">R22</text>
<text x="224.8" y="139.3">100K</text>
<text x="236.2" y="139.3">10K</text>
<text x="246.4" y="139.3">SMAJ20A</text>
<text x="51.4" y="149.5">R17</text>
<text x="66" y="148.2">C10</text>
<text x="98.3" y="146.9">VC5</text>
<text x="107.5" y="148.1" transform="rotate(-90 107.5 148.1)">VSS</text>
<text x="138.4" y="149.5">10M</text>
<text x="138.4" y="146.9">R23</text>
<text x="143.5" y="149.5">1%</text>
<text x="182.9" y="144.4">4.99M</text>
<text x="189.7" y="144.4">1%</text>
<text x="50.2" y="152">1K</text>
<text x="53.8" y="152">1%</text>
<text x="95.8" y="154.3">DZ2</text>
<text x="66" y="160.9">C13</text>
<text x="94" y="160.1">PDZ27B</text>
<text x="50.2" y="164.7">1K</text>
<text x="51.4" y="162.2">R21</text>
<text x="53.8" y="164.7">1%</text>
<text x="66" y="173.6">C16</text>
<text x="41.9" y="185">B-</text>
</g>
<g font-size="1.8" fill="#a90000">
<text x="106.4" y="51.5" transform="rotate(-90 106.4 51.5)">1</text>
<text x="94.5" y="55.6">2</text>
<text x="94.5" y="59.4">3</text>
<text x="94.5" y="63.2">4</text>
<text x="117.4" y="63.2">8</text>
<text x="94.5" y="67.1">5</text>
<text x="94.5" y="70.9">6</text>
<text x="106.4" y="76.9" transform="rotate(-90 106.4 76.9)">7</text>
<text x="180.1" y="94.7" transform="rotate(-90 180.1 94.7)">2</text>
<text x="174.9" y="97.5">1</text>
<text x="180.1" y="102.3" transform="rotate(-90 180.1 102.3)">3</text>
<text x="195.3" y="125.2" transform="rotate(-90 195.3 125.2)">3</text>
<text x="94.5" y="130.6">2</text>
<text x="106.4" y="126.4" transform="rotate(-90 106.4 126.4)">1</text>
<text x="188.5" y="128">1</text>
<text x="94.5" y="134.4">3</text>
<text x="152.1" y="135.3" transform="rotate(-90 152.1 135.3)">3</text>
<text x="195.3" y="132.8" transform="rotate(-90 195.3 132.8)">2</text>
<text x="94.5" y="138.2">4</text>
<text x="94.5" y="142">5</text>
<text x="117.4" y="138.2">8</text>
<text x="146.9" y="138.2">1</text>
<text x="152.1" y="142.9" transform="rotate(-90 152.1 142.9)">2</text>
<text x="94.5" y="145.8">6</text>
<text x="106.4" y="151.8" transform="rotate(-90 106.4 151.8)">7</text>
</g>
<g font-size="1.8" fill="#0f0f0f">
<text x="40.6" y="54.3">B9</text>
<text x="40.6" y="67">B8</text>
<text x="40.6" y="79.7">B7</text>
<text x="40.6" y="92.4">B6</text>
<text x="40.6" y="105.1">B5</text>
<text x="40.6" y="129.2">B4</text>
<text x="40.6" y="141.9">B3</text>
<text x="40.6" y="154.6">B2</text>
<text x="40.6" y="167.3">B1</text>
</g>
<g font-size="1.8" fill="#0000c2">
<text x="117.8" y="108.1">Note:</text>
<text x="117.8" y="110.2">ABLIC</text>
<text x="117.8" y="112.2">S-8215A</text>
<text x="124.2" y="110.2">uses</text>
<text x="127.7" y="112.2">datasheet.</text>
<text x="129.7" y="110.2">a</text>
<text x="132.1" y="110.2">reversed</text>
<text x="138.7" y="112.2">VC1</text>
<text x="141.2" y="110.2">cell-numbering</text>
<text x="143.5" y="112.2">refers</text>
<text x="150.2" y="112.2">to</text>
<text x="153.3" y="112.2">the</text>
<text x="157.4" y="112.2">highest</text>
<text x="157.4" y="110.2">convention</text>
<text x="165.5" y="112.2">voltage</text>
<text x="168.8" y="110.2">in</text>
<text x="171.8" y="110.2">the</text>
<text x="117.8" y="114.2">cell,</text>
<text x="123.1" y="114.2">while</text>
<text x="129.1" y="114.2">VC5</text>
<text x="133.9" y="114.2">refers</text>
<text x="140.6" y="114.2">to</text>
<text x="143.6" y="114.2">the</text>
<text x="147.8" y="114.2">lowest</text>
<text x="155" y="114.2">voltage</text>
<text x="163.1" y="114.2">cell.</text>
<text x="19.7" y="162.1" transform="rotate(-90 19.7 162.1)">only</text>
<text x="19.7" y="168.1" transform="rotate(-90 19.7 168.1)">EP90</text>
<text x="19.7" y="174.7" transform="rotate(-90 19.7 174.7)">EP60,</text>
<text x="19.7" y="181.3" transform="rotate(-90 19.7 181.3)">EP40,</text>
</g>
<text font-size="1.8" fill="#840084" x="172.7" y="144.4">DNP</text>
</svg>
